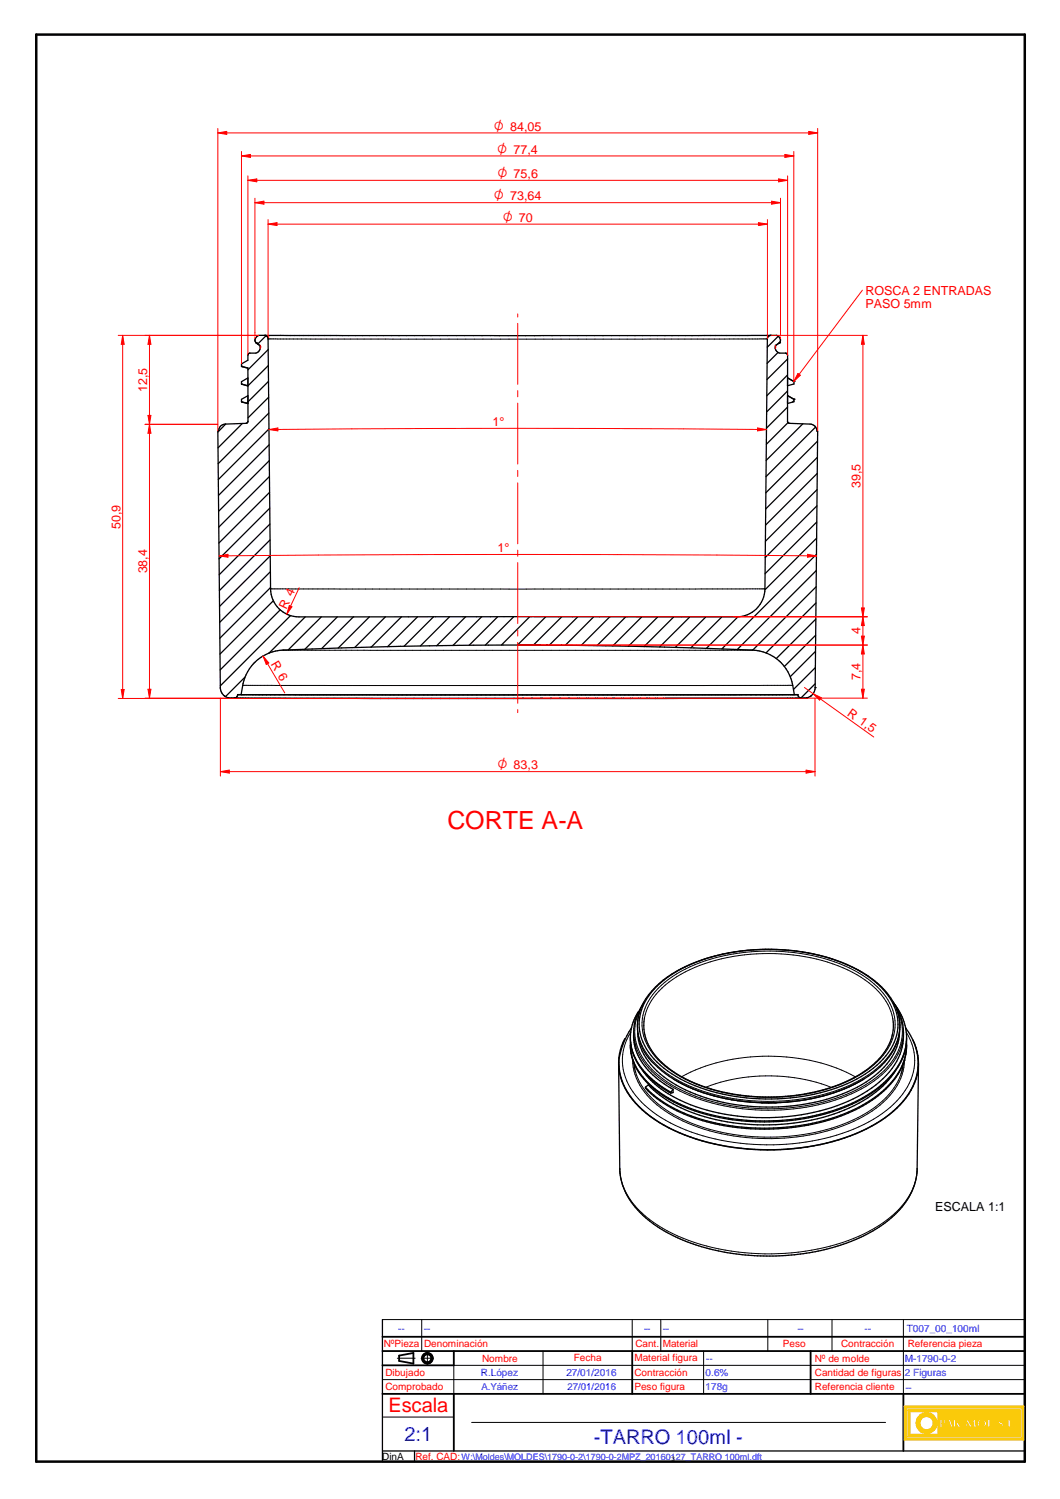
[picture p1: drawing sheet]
<svg xmlns="http://www.w3.org/2000/svg" width="297mm" height="420mm" viewBox="0 0 297 420" stroke-linecap="round" stroke-linejoin="round" font-family="sans-serif">
<path d="M10.2 9.7h277v400h-277z" fill="none" stroke="#000" stroke-width=".7"/>
<g fill="none" stroke="#000" stroke-width=".51">
<path d="M107.2 374.7h180M107.2 378.7h180M111.8 380v1.5M115.8 379.2v3M227.2 378.7v12M107.2 390.7h180M107.2 382.7h20M253.2 390.7v16"/>
<circle cx="119.8" cy="380.7" r="1.13"/>
<circle cx="119.8" cy="380.7" r="1.5"/>
</g>
<path d="M107.2 369.9v39.8h180v-39.8M107.2 406.7h180M116.2 406.7v3" fill="none" stroke="#000" stroke-width=".36"/>
<g fill="none" stroke="#000" stroke-width=".28">
<path d="M118.2 369.9v8.8M119.8 379v3.5M152.2 378.7v12M185.2 369.9v8.8M197.2 378.7v12M215.2 369.9v8.8M233.2 369.9v8.8M253.2 369.9v20.8M107.2 397.2h20M107.2 386.7h180M111.3 380.7h5M118 380.7h3.5"/>
<path d="M127.2 382.7v8M132.2 398.7h116"/>
</g>
<g fill="#faca0a">
<path d="M253.4 394.1v9.5h33.5v-9.5zM253.9 394.7h32.5v8.4h-32.5z" fill-rule="evenodd"/>
<path d="M254.4 395.2v7.4h31.5v-7.4zM281.3 399.8a.3 .3 0 0 1 .6 0 .3 .3 0 0 1-.6 0zM282.5 397.8h.6v2h.9v.3h-1.5zM284.2 399.8a.3 .3 0 0 1 .6 0 .3 .3 0 0 1-.6 0zM254.9 395.7h7.9v6.4h-7.9zM263.4 397.8h1.1a.66 .66 0 0 1 .6 .8 .66 .66 0 0 1-.8 .5h-.3v1h-.6zM265.8 397.8h.6l.6 2.3h-.6l-.2-.5h-.7l-.1 .5h-.3zM267.2 397.8h.6v1l.8-1h.3l-.5 .7 .8 1.6h-.7l-.6-1-.1 1h-.6zM269.3 398.7h.9v.3h-.9zM271 397.8h.3l.8 1.5 .8-1.5h.4l.3 2.3h-.7l-.1-1.4-.8 1.4h-.2l-.7-1.4-.1 1.4h-.4zM274 398.3a1.28 1.28 0 0 1 2.1-.2 1.28 1.28 0 0 1-.6 2 1.25 1.25 0 0 1-1.4-.3 1.25 1.25 0 0 1-.1-1.5zM276.8 397.8h.6v2h.9v.3h-1.5zM279.8 398l.1-.1a.75 .75 0 0 1 1.2 .6h-.3a.4 .4 0 0 0-.3-.5 .4 .4 0 0 0-.5 .4l.4 .2a.81 .81 0 0 1 .8 .8 .81 .81 0 0 1-.9 .8 .81 .81 0 0 1-.8-.9l.4-.1a.42 .42 0 0 0 .2 .7 .42 .42 0 0 0 .5-.4l-.1-.1a.88 .88 0 0 1-.8-.5 .88 .88 0 0 1 .1-.9z" fill-rule="evenodd"/>
</g>
<g fill="none" stroke="#faca0a" stroke-width=".36">
<path d="M263.4 397.8h1.1a.66 .66 0 0 1 .6 .8 .66 .66 0 0 1-.8 .5h-.3v1h-.6zM265.8 397.8h.6l.6 2.3h-.6l-.2-.5h-.7l-.1 .5h-.3zM267.2 397.8h.6v1l.8-1h.3l-.5 .7 .8 1.6h-.7l-.6-1-.1 1h-.6zM271 397.8h.3l.8 1.5 .8-1.5h.4l.3 2.3h-.7l-.1-1.4-.8 1.4h-.2l-.7-1.4-.1 1.4h-.4zM279.6 398.5a.77 .77 0 0 1 .7-.7 .77 .77 0 0 1 .8 .7h-.3a.4 .4 0 0 0-.3-.5 .4 .4 0 0 0-.5 .4l.4 .2"/>
<circle cx="275.2" cy="398.9" r="1.3"/>
</g>
<circle cx="280.4" cy="398.6" r=".18" fill="#faca0a"/>
<path d="M280.4 398.6a.78 .78 0 0 1 .7 .5 .78 .78 0 0 1-.1 .8" fill="none" stroke="#faca0a" stroke-width=".36"/>
<circle cx="280.9" cy="399.9" r=".18" fill="#faca0a"/>
<path d="M280.3 399.9l-.5-.2 .1-.5-.4 .1a.82 .82 0 0 0 .6 .8 .82 .82 0 0 0 .8-.2" fill="none" stroke="#faca0a" stroke-width=".36"/>
<circle cx="280.3" cy="399.9" r=".18" fill="#faca0a"/>
<path d="M279.6 398.5a1.34 1.34 0 0 0 1 1v.3l-.3 .1" fill="none" stroke="#faca0a" stroke-width=".36"/>
<path d="M257.7 396.7a2.91 2.91 0 0 1 3.1-.5 2.91 2.91 0 0 1 1.8 2.5h-1.1a1.89 1.89 0 0 0-2.8-1.4 1.89 1.89 0 0 0 0 3.2 1.89 1.89 0 0 0 2.8-1.5h1.1a2.91 2.91 0 0 1-4.2 2.5 2.91 2.91 0 0 1-.7-4.8z" fill-rule="evenodd" fill="#faca0a"/>
<path d="M257.7 396.7a2.91 2.91 0 0 1 3.1-.5 2.91 2.91 0 0 1 1.8 2.5h-1.1a1.89 1.89 0 0 0-2.8-1.4 1.89 1.89 0 0 0 0 3.2 1.89 1.89 0 0 0 2.8-1.5h1.1a2.91 2.91 0 0 1-4.2 2.5 2.91 2.91 0 0 1-.7-4.8z" fill="none" stroke="#faca0a" stroke-width=".36"/>
<path d="M264 398a.46 .46 0 0 1 .5 .5 .46 .46 0 0 1-.5 .4z" fill-rule="evenodd" fill="#faca0a"/>
<path d="M264 398a.46 .46 0 0 1 .5 .5 .46 .46 0 0 1-.5 .4z" fill="none" stroke="#faca0a" stroke-width=".36"/>
<path d="M265.9 398.4l.3 1h-.6z" fill="#faca0a"/>
<path d="M265.9 398.4l.3 1h-.6z" fill="none" stroke="#faca0a" stroke-width=".36"/>
<path d="M274.7 398.2a.9 .9 0 0 1 1.2 .5 .9 .9 0 0 1-.5 1.1 .92 .92 0 0 1-1-.5 .92 .92 0 0 1 .3-1.1z" fill-rule="evenodd" fill="#faca0a"/>
<g fill="none" stroke="#faca0a" stroke-width=".36">
<path d="M253.4 394.1h33.5v9.5h-33.5zM253.9 394.7h32.5v8.4h-32.5zM254.4 395.2h31.5v7.4h-31.5zM254.9 395.7h7.9v6.4h-7.9zM269.3 398.7h.9v.3h-.9zM274.7 398.2a.9 .9 0 0 1 1.2 .5 .9 .9 0 0 1-.5 1.1 .92 .92 0 0 1-1-.5 .92 .92 0 0 1 .3-1.1zM276.8 397.8h.6v2h.9v.3h-1.5zM282.5 397.8h.6v2h.9v.3h-1.5z"/>
<circle cx="281.6" cy="399.8" r=".3"/>
<circle cx="284.5" cy="399.8" r=".3"/>
</g>
<g fill="none" stroke="#000" stroke-width=".28">
<path d="M75.1 95h139.9M75.8 165h138.6M64.7 195.7h.2M65.6 195.7h.1M68 192.1h154.1M79.3 182.2h131.6M224.6 195.7h.1M225.4 195.7h-.1M184.4 277a38.4 38.4 0 0 1 21.2-9.6 55.8 55.8 0 0 1 33.8 4.6 20.4 20.4 0 0 1 11.1 12.1 13.7 13.7 0 0 1-4.6 13.5 40.4 40.4 0 0 1-23.2 9.5 54.7 54.7 0 0 1-32-5.3 20.9 20.9 0 0 1-10.3-11.3 13.6 13.6 0 0 1 4-13.5zM176.8 289.3a15 15 0 0 0 2.1 18.7 40.5 40.5 0 0 0 21.5 11.2 65.4 65.4 0 0 0 41.7-4 26.1 26.1 0 0 0 13.2-12.6 14.3 14.3 0 0 0-1.3-13.3M177.3 297.1a17.2 17.2 0 0 0 7.9 13.4 50.6 50.6 0 0 0 29.3 8.6 53.8 53.8 0 0 0 29.9-7.7 19.4 19.4 0 0 0 8.9-12.2l.1-2M178.2 293.4a23.3 23.3 0 0 0 12.3 12.4 60.2 60.2 0 0 0 49.5 .1 23.3 23.3 0 0 0 12.5-12.3"/>
<path d="M179.5 282.7a13.6 13.6 0 0 0 2.4 16.1 37.8 37.8 0 0 0 20.9 10.7 60.1 60.1 0 0 0 37-3.9 24.6 24.6 0 0 0 12-11.3 13 13 0 0 0-.6-11.5M180.6 285.3a18.8 18.8 0 0 1 10.2-12.2 53.5 53.5 0 0 1 33.1-5.2 39.6 39.6 0 0 1 21.5 9.2 15.8 15.8 0 0 1 4.8 8.4M251.3 282.9a13.9 13.9 0 0 1-4.1 15.3 40.1 40.1 0 0 1-21.7 9.7 57 57 0 0 1-35.8-5.3 20.4 20.4 0 0 1-10.8-12.5l-.3-3 .2-2 .6-2.1M253.4 297.2h.1M178.1 300.5a22.2 22.2 0 0 0 11.7 12.5 59.9 59.9 0 0 0 41.7 3.7 34.9 34.9 0 0 0 18.4-10.9l1.8-2.9 .8-2M191 301.8a54.1 54.1 0 0 1 35.9-4.6 45.3 45.3 0 0 1 12.8 4.6M197.8 304.8a49.7 49.7 0 0 1 35.1 0M173.7 327.5a18.7 18.7 0 0 0 8.2 14.3 53.4 53.4 0 0 0 28.7 9.5 62.1 62.1 0 0 0 34.4-7 23 23 0 0 0 11.6-13.5l.4-3.2M107.2 369.9h180M177.2 369.9v8.8M127.2 382.7h160"/>
</g>
<path d="M115.8 379.2l-4 .8M127.2 378.7v4M177.2 378.7v12M111.8 381.5l4 .7M127.2 390.7v16" fill="none" stroke="#000" stroke-width=".51"/>
<g fill="none" stroke="#000" stroke-width=".36">
<path d="M74.2 94h.2M74.3 94h-1.8a1.24 1.24 0 0 0-1 .9 1.24 1.24 0 0 0 .3 1.3l1 .6a1.61 1.61 0 0 1-1.1 2.2l-2.1 .1-.1 1.9-1.8 1v.7M74.3 94l.2 .1M74.4 94h141.5M74.5 94.1l.5 .3 .1 .6M74.5 94.1l-2.3 2.3M75.1 95l.7 70a7.9 7.9 0 0 0 8 7.9h122.6a7.9 7.9 0 0 0 8-7.9l.6-70a1.01 1.01 0 0 1 1-1h1.6a1.25 1.25 0 0 1 1.1 .9 1.25 1.25 0 0 1-.4 1.3l-1 .6a1.6 1.6 0 0 0 1.2 2.2h1.8l.4 .6 .1 18.8 .5 .3 5.7 .2a1.95 1.95 0 0 1 1.9 2h.2l-.7 71.8M75.1 94.9v.1M75.2 98l-5.7 5.7M218 98.8l-3 3.1M218.1 94.3l-3.1 3M63.3 118.9l-2.3 2.2"/>
<path d="M67.7 102.7l1.8 .4-.1 15.2-.5 .4-5.7 .2a1.95 1.95 0 0 0-2 2h-.2l.7 72 .4 1.3 .9 .9M67.7 111.9l1.8-1v2.2l-1.8-.5zM67.7 112.6l1.8 .5M67.7 107l1.8-1.1v2.2l-1.8-.5zM67.7 102.7l1.8 .5M67.9 118.7l-6.8 6.8M75.2 102.4l-5.7 5.8-1.8-.6M75.2 106.9l-6.1 6.1M75.3 111.3l-5.8 5.8M75.3 115.8l-14.2 14.2M220.7 105.1l-5.8 5.8M220.7 109.6l-5.9 5.9"/>
<path d="M220.7 114.1l-5.9 5.9M220.7 110.9l1.7 1M220.7 105.9l1.7 1M220.7 100.6l-5.8 5.8M220.7 105.9l1.8 1.1v.6l-1.8 .5zM220.7 110.9l1.8 1v.7l-1.8 .5zM220.8 118.4l-6 6.1M222.5 112.3l-.4 .4M225 118.8l-10.3 10.3M228.6 119.7l-13.9 13.9M75.4 120.2l-14.2 14.2M75.4 124.7l-14.2 14.2"/>
<path d="M75.5 129.1l-14.2 14.2M75.5 133.6l-14.2 14.2M75.5 138l-14.2 14.2M229 137.2l-14.5 14.5M229 132.7l-14.5 14.5M229 128.2l-14.4 14.5M229.1 123.7l-14.5 14.4M75.6 142.5l-14.2 14.2M75.6 146.9l-14.2 14.2M75.7 151.3l-14.2 14.2M75.7 155.8l-14.2 14.2M228.7 159.9l-22.1 22.2"/>
<path d="M228.8 155.4l-26.5 26.5M228.8 150.9l-14.5 14.5M228.9 146.3l-14.5 14.5M228.9 141.8l-14.5 14.5M75.8 160.3l-14.2 14.2M75.8 164.7l-14.2 14.2M76.6 168.4l-15 14.9M78.5 170.9l-16.8 16.9M81.4 172.6l-19.7 19.6M85.5 172.9l-10.1 10.1M90 172.9l-9.2 9.3M94.5 172.9l-9.1 9.1"/>
<path d="M99 172.9l-8.9 8.9M103.5 172.9l-8.7 8.8M108 172.9l-8.6 8.6M112.5 172.9l-8.5 8.5M117 172.9l-8.4 8.4M121.5 172.9l-8.3 8.2M126 172.9l-8.2 8.2M130.5 172.9l-8.1 8.1M135 172.9l-8.1 8M139.5 172.9l-8 8M144 172.8l-8 8M148.5 172.8l-8 8"/>
<path d="M153 172.9l-8 7.9M157.4 172.9l-7.9 7.9M161.9 172.9l-8 7.9M166.4 172.9l-8 8M170.9 172.9l-8 8M175.4 172.9l-8.1 8.1M179.9 172.9l-8.2 8.2M184.3 172.9l-8.2 8.2M188.8 172.9l-8.3 8.3M193.3 172.9l-8.4 8.4M197.8 172.9l-8.5 8.6M202.3 172.9l-8.7 8.7"/>
<path d="M206.8 172.9l-8.8 8.8M228.6 178.1l-8.8 8.7M228.6 173.5l-11.1 11.1M228.7 169l-14 14M228.7 164.5l-17.8 17.7M62.7 194.9l.2 .2M63 195.1l.9 .5M63.9 195.6l.9 .1M64.9 195.7h160.4M65.6 195.7h.1M66.6 194.7h6.1M66.6 194.7a1.01 1.01 0 0 1-1 1l-1.7-.1"/>
<path d="M66.6 194.7h.2M67.6 194.7h.1M68.1 195.7h.7M68.7 189.8l-5.5 5.5M69.5 195.7h.9M70 194.7l13.9 .1M78 195.7h1.4M79.9 195.7h1.5M81.3 194.7l126 .1M99.8 195.7l2.2 .1M102.2 195.7l2.2 .1M103.7 194.8h2.2"/>
<path d="M107.1 194.8h2.2M183.1 194.8h-2.3M186.5 194.8h-2.2M188 195.7l-2.2 .1M190.9 195.7l-2.2 .1M208.9 194.7l-2.7 .1M210.3 195.7h-1.5M210.9 182.2a11.9 11.9 0 0 1 11.2 9.9l.3 2.6M210.9 182.2a1467.2 1467.2 0 0 0-133.1 .2 11.9 11.9 0 0 0-9.8 9.7l-.4 2.6M212.6 195.7h-1.5M220.2 194.7h-12.4M220.6 195.7h-.8"/>
<path d="M222.3 195.7h-.8M223.5 194.7h-.1M223.6 194.7l.3 .7 .5 .3M223.6 194.7h-6.1M224.6 195.7h-.1M226.5 195.5l-2.1 .2M226.5 195.5l-1.1 .2M227.4 195l-.4 .3M228.4 191.7l-4 4M228.4 192.8h.1M228.4 192.8l-.2 1-.5 .8-1.2 .9M228.5 187.1l-6.1 6.2"/>
<path d="M228.5 182.6l-7.1 7.1M204.9 267l-5.3 1.2-5.6 1.9M205.9 266.8a61.1 61.1 0 0 1 19 0M224.9 266.8a41.9 41.9 0 0 1 21.8 9.5 14.6 14.6 0 0 1 5 15 21 21 0 0 1-10.7 11.8 44.5 44.5 0 0 1-12 4.5M224.9 266.8a56.4 56.4 0 0 0-35.4 5.5 22.5 22.5 0 0 0-10.1 10.7M224.9 266.8a40.6 40.6 0 0 1 21.8 9.7 13.7 13.7 0 0 1 3.9 15.6 24.4 24.4 0 0 1-13.2 11.7 58.2 58.2 0 0 1-45.4-.7 23.8 23.8 0 0 1-11.9-11 13.7 13.7 0 0 1 4-15.7 31.6 31.6 0 0 1 9.3-6M173.4 298.2l.3 29.3a19 19 0 0 0 7.8 14.3 49.8 49.8 0 0 0 24 9.6 62 62 0 0 0 39.1-6.4 24.2 24.2 0 0 0 11.7-13l.6-2.6 .1-1.9M173.5 296.7a17.4 17.4 0 0 0 6.7 14.5 48.6 48.6 0 0 0 25.6 10.4 64.9 64.9 0 0 0 38.5-6 24.6 24.6 0 0 0 12.3-13.2l.6-3.3v-2.3M175.1 291.1a15.3 15.3 0 0 0 3 18.1 41.8 41.8 0 0 0 22.1 11.5 67.1 67.1 0 0 0 42.6-4.3 26.6 26.6 0 0 0 13.5-12.9 14.4 14.4 0 0 0-.5-12.1M176.6 292.9l.1 .3M176.6 290.9l.1 .2M176.7 291.4a16.6 16.6 0 0 0 7.3 12.1l4 2.6"/>
<path d="M176.7 293.1v.6M176.7 292v1.7M177 288l-1.4 2.3-1 2.5-1.1 3.9M177.5 290a15 15 0 0 0 6.4 12.2l4.7 3.1M177.5 290.8v.1M177.6 289.3l.1 2.1 .5 2M177.6 289.3v1.4M177.6 297.9l.5 2.6M178.2 285.3l-.5 2-.1 2M178.9 283.5a14 14 0 0 0 2.9 18.4l3.2 2.6 3 1.9M179.4 283.1a14.2 14.2 0 0 0 4 15.2M180.3 281.2l-2.1 4"/>
<path d="M180.6 285.3l-.2 2.1 .2 2.2M180.6 289.5a18.2 18.2 0 0 0 9.3 11.7 53.9 53.9 0 0 0 37.8 5 40 40 0 0 0 15.6-6.7 17 17 0 0 0 6.8-9.6M183.5 298.4a36.2 36.2 0 0 0 16.6 8.8M250.2 285.5a11 11 0 0 1-.1 4.5M250.4 281.1a15.5 15.5 0 0 1 3.6 10.9M250.4 281.2l1.1 1.7 1 2.2M252.1 289.4a17.1 17.1 0 0 1-8.3 13.1 50.1 50.1 0 0 1-29.1 7.8 50.2 50.2 0 0 1-27.6-7.7 17.3 17.3 0 0 1-8.4-13M252.5 285.2l.5 2.1 .2 2.1M253.1 298.2l-.6 2.7M253.2 289.4l-.2 2.1-.5 2.1M253.2 289.4a16.9 16.9 0 0 1-6.7 13.8 47.8 47.8 0 0 1-27.3 9.9 55.1 55.1 0 0 1-32-6.5l-4.3-3.3-1.5-1.5-1.7-2.2M253.7 288.1a16.8 16.8 0 0 1 3.5 8.6"/>
<path d="M254 292.5a18.6 18.6 0 0 1-7.9 12.3 51.9 51.9 0 0 1-30.6 9.4 53.1 53.1 0 0 1-30.1-7.6 18.1 18.1 0 0 1-8.7-12.4v-.5M254 291.8v1.4M254 291.9a19.1 19.1 0 0 1-8.7 13.8 53.8 53.8 0 0 1-31.1 8.8 52 52 0 0 1-28.7-7.6 17.7 17.7 0 0 1-8.8-13.2M254 293.2a17.7 17.7 0 0 1-7.1 13 48.8 48.8 0 0 1-27.6 9.8 54.9 54.9 0 0 1-33.3-7l-2.8-2-2.3-2.3M254 293.2a17.6 17.6 0 0 1-7.1 13.3 48 48 0 0 1-26.3 9.7 56.5 56.5 0 0 1-33.6-6.3l-3.8-2.7a7.2 7.2 0 0 1-2.3-2.5M254 291.1v.8M257.4 298.2l-.4 29.4M181.7 304.1l-.8 .6M188 306.1v.3M188.6 305.3v.9l-.6 .2M188.6 305.3l-.6 .8M188.8 302.5a41.7 41.7 0 0 0 11.4 4.7"/>
<path d="M200.1 307.2l1.7 .4M201.7 307.6l3.3 .7M205 308.3l5.1 .6 5.4 .2M205.1 308.3l5.1 .6 3.6 .2M213.3 309.1h2M217.4 309.1h-2.1M222.5 308.7l-7.2 .4M227.6 307.9l-5.3 .8-5.2 .4M230.9 307.1l-6.9 1.4M241.9 302.6a41 41 0 0 1-9.8 4.2M250.8 300.3a30.5 30.5 0 0 1-15.6 11.4 60.9 60.9 0 0 1-44.4-1.2 29.7 29.7 0 0 1-9.1-6.4"/>
</g>
<g fill="#000">
<circle cx="71.7" cy="96" r=".18"/>
<circle cx="71.8" cy="96.2" r=".18"/>
<circle cx="74.2" cy="94" r=".18"/>
<circle cx="215.9" cy="94" r=".18"/>
<circle cx="218.3" cy="96.2" r=".18"/>
<circle cx="218.4" cy="96" r=".18"/>
<circle cx="67.7" cy="102.7" r=".18"/>
<circle cx="222.4" cy="111.9" r=".18"/>
<circle cx="222.4" cy="106.9" r=".18"/>
<circle cx="222.5" cy="111.9" r=".18"/>
<circle cx="222.5" cy="106.9" r=".18"/>
<circle cx="228.4" cy="192.7" r=".18"/>
<circle cx="213.3" cy="309.1" r=".18"/>
<circle cx="217.4" cy="309.1" r=".18"/>
</g>
<g fill="none" stroke="#f00" stroke-width=".28">
<path d="M75.1 62.8l2.5-.4v.8zM71.4 93.2v.6M71.4 94.1v.1M71.4 94.5v.6M72.9 97.3h.1M72.9 96.7v.4M72.9 97.4v.3M75.1 94.4h.1M75.1 94v.3M75.1 94.6v.2M145.1 88v.9M145.1 90.6v17.1"/>
<path d="M215 94.4h.1M215 94.6v.2M215.1 94l-.1 .3M217.2 97.3h.1M217.2 96.7v.4M217.2 97.4v.3M218.7 93.2v.6M218.7 94.1v.1M218.7 94.5v.6M145.1 109.5v1.7M145.1 113v17.1M145.1 131.8v1.8"/>
<path d="M145.1 135.3v17.1M145.1 154.2v1.7M145.1 157.7v17.1M145.1 176.6v1.7M145.1 180v17.1M145.1 198.9v.8"/>
</g>
<path d="M75.1 62.8l2.5-.4v.8z" fill="#f00"/>
<path d="M212.5 62.4l2.6 .4-2.6 .4z" fill="none" stroke="#f00" stroke-width=".28"/>
<path d="M212.5 62.4l2.6 .4-2.6 .4z" fill="#f00"/>
<path d="M71.4 56.8l2.6-.4v.8zM75.1 61.6v32.4M75.1 62.8h140M215.1 61.6v32.4" fill="none" stroke="#f00" stroke-width=".28"/>
<path d="M71.4 56.8l2.6-.4v.8z" fill="#f00"/>
<path d="M216.2 56.4l2.5 .4-2.5 .4z" fill="none" stroke="#f00" stroke-width=".28"/>
<path d="M216.2 56.4l2.5 .4-2.5 .4z" fill="#f00"/>
<path d="M67.7 43.7l2.5-.4v.8zM71.4 55.6v37.6M71.4 56.8h147.3M218.7 55.6v37.6" fill="none" stroke="#f00" stroke-width=".28"/>
<path d="M67.7 43.7l2.5-.4v.8z" fill="#f00"/>
<path d="M219.9 43.3l2.5 .4-2.5 .4z" fill="none" stroke="#f00" stroke-width=".28"/>
<path d="M219.9 43.3l2.5 .4-2.5 .4z" fill="#f00"/>
<path d="M61 37.3l2.5-.5v.9zM67.7 42.5v59.5M67.7 43.7h154.7M222.4 42.5v64.4" fill="none" stroke="#f00" stroke-width=".28"/>
<path d="M61 37.3l2.5-.5v.9z" fill="#f00"/>
<path d="M226.6 36.8l2.5 .5-2.5 .4z" fill="none" stroke="#f00" stroke-width=".28"/>
<path d="M226.6 36.8l2.5 .5-2.5 .4z" fill="#f00"/>
<path d="M61 36v84.9M61 37.3h168.1M229.1 36v84.9M41.9 94l.4 2.5h-.8z" fill="none" stroke="#f00" stroke-width=".28"/>
<path d="M41.9 94l.4 2.5h-.8z" fill="#f00"/>
<path d="M41.5 116.4h.8l-.4 2.5z" fill="none" stroke="#f00" stroke-width=".28"/>
<path d="M41.5 116.4h.8l-.4 2.5z" fill="#f00"/>
<path d="M40.6 94h31.9M41.9 94v24.9M40.6 118.9h20.4M41.9 118.9l.4 2.5h-.8z" fill="none" stroke="#f00" stroke-width=".28"/>
<path d="M41.9 118.9l.4 2.5h-.8z" fill="#f00"/>
<path d="M41.5 193.2h.8l-.4 2.5z" fill="none" stroke="#f00" stroke-width=".28"/>
<path d="M41.5 193.2h.8l-.4 2.5z" fill="#f00"/>
<path d="M40.6 118.9h20.4M41.9 118.9v76.8M34 193.3h.8l-.4 2.5zM40.6 195.7h24.1" fill="none" stroke="#f00" stroke-width=".28"/>
<path d="M34 193.3h.8l-.4 2.5z" fill="#f00"/>
<path d="M34.4 94l.4 2.5h-.8z" fill="none" stroke="#f00" stroke-width=".28"/>
<path d="M34.4 94l.4 2.5h-.8z" fill="#f00"/>
<path d="M33.1 94h39.4M34.4 94v101.8M212.3 120l2.5 .4-2.5 .4zM33.1 195.8h112" fill="none" stroke="#f00" stroke-width=".28"/>
<path d="M212.3 120l2.5 .4-2.5 .4z" fill="#f00"/>
<path d="M75.4 120.4l2.5-.4v.8z" fill="none" stroke="#f00" stroke-width=".28"/>
<path d="M75.4 120.4l2.5-.4v.8z" fill="#f00"/>
<path d="M75.4 120.4l46.4-.3h46.5l46.5 .3M61.8 216.3l2.5-.4v.8z" fill="none" stroke="#f00" stroke-width=".28"/>
<path d="M61.8 216.3l2.5-.4v.8z" fill="#f00"/>
<path d="M225.9 215.9l2.5 .4-2.5 .4z" fill="none" stroke="#f00" stroke-width=".28"/>
<path d="M225.9 215.9l2.5 .4-2.5 .4z" fill="#f00"/>
<path d="M81.1 169.7l.7 .4-1.4 2zM61.8 195.7v21.8M228.4 195.7v21.8M61.8 216.3h166.6" fill="none" stroke="#f00" stroke-width=".28"/>
<path d="M81.1 169.7l.7 .4-1.4 2z" fill="#f00"/>
<path d="M83.8 164.7l-3.4 7.4M241.8 180.8l.4 2.5h-.8z" fill="none" stroke="#f00" stroke-width=".28"/>
<path d="M241.8 180.8l.4 2.5h-.8z" fill="#f00"/>
<path d="M241.4 193.2h.8l-.4 2.5z" fill="none" stroke="#f00" stroke-width=".28"/>
<path d="M241.4 193.2h.8l-.4 2.5z" fill="#f00"/>
<path d="M241.8 172.8l.4 2.5h-.8zM145.1 180.8h98M145.1 195.7h98M241.8 180.8v14.9" fill="none" stroke="#f00" stroke-width=".28"/>
<path d="M241.8 172.8l.4 2.5h-.8z" fill="#f00"/>
<path d="M241.4 178.3h.8l-.4 2.5z" fill="none" stroke="#f00" stroke-width=".28"/>
<path d="M241.4 178.3h.8l-.4 2.5z" fill="#f00"/>
<path d="M241.8 94l.4 2.5h-.8zM145.1 172.8h98M241.8 172.8v8M145.1 180.8h98" fill="none" stroke="#f00" stroke-width=".28"/>
<path d="M241.8 94l.4 2.5h-.8z" fill="#f00"/>
<path d="M241.4 170.4h.8l-.4 2.5z" fill="none" stroke="#f00" stroke-width=".28"/>
<path d="M241.4 170.4h.8l-.4 2.5z" fill="#f00"/>
<path d="M216 94h27.1M241.8 94v78.9M205.6 172.9h37.5M227.9 194.5l2.2 1.1-.4 .6z" fill="none" stroke="#f00" stroke-width=".28"/>
<path d="M227.9 194.5l2.2 1.1-.4 .6z" fill="#f00"/>
<path d="M73.7 183.9l1.6 1.9-.7 .4zM225.4 192.7l19.5 13.9" fill="none" stroke="#f00" stroke-width=".28"/>
<path d="M73.7 183.9l1.6 1.9-.7 .4z" fill="#f00"/>
<path d="M226.3 155.4l2.5 .4-2.5 .4zM73.7 183.9l6.1 10.3" fill="none" stroke="#f00" stroke-width=".28"/>
<path d="M226.3 155.4l2.5 .4-2.5 .4z" fill="#f00"/>
<path d="M61.4 155.8l2.5-.4v.8z" fill="none" stroke="#f00" stroke-width=".28"/>
<path d="M61.4 155.8l2.5-.4v.8z" fill="#f00"/>
<path d="M69.5 50.5l2.5-.4v.9zM61.4 155.8l55.8-.4h55.8l55.8 .4" fill="none" stroke="#f00" stroke-width=".28"/>
<path d="M69.5 50.5l2.5-.4v.9z" fill="#f00"/>
<path d="M218.2 50.1l2.5 .4-2.5 .5z" fill="none" stroke="#f00" stroke-width=".28"/>
<path d="M218.2 50.1l2.5 .4-2.5 .5z" fill="#f00"/>
<path d="M69.5 49.3v50.3M69.5 50.5h151.2M220.7 49.3v50.3M241.7 81.3l-19.3 25.6" fill="none" stroke="#f00" stroke-width=".28"/>
<path d="M223.6 104.7l.7 .5-1.9 1.7z" fill="#f00"/>
<path d="M223.6 104.7l.7 .5-1.9 1.7z" fill="none" stroke="#f00" stroke-width=".28"/>
<text font-size="7" fill="#f00" x="125.4" y="232.4">CORTE A-A</text>
<text font-size="5.6" fill="#f00" x="108.8" y="395.8">Escala</text>
<g font-size="5.6" fill="#00f">
<text x="113.3" y="403.9">2:1</text>
<text x="166.4" y="404.6">-TARRO 100ml -</text>
</g>
<g font-size="3.9" fill="#f00">
<text x="138.4" y="36.6">O 84,05</text>
<text x="139.4" y="43.1">O 77,4</text>
<text x="139.4" y="49.9">O 75,6</text>
<text x="138.4" y="56.2">O 73,64</text>
<text x="140.9" y="62.2">O 70</text>
<text x="139.4" y="215.7">O 83,3</text>
</g>
<g font-size="3.5" fill="#f00">
<text x="242.5" y="82.6">ROSCA 2 ENTRADAS</text>
<text x="242.5" y="86.3">PASO 5mm</text>
<text x="41.3" y="109.9" transform="rotate(-90 41.3 109.9)">12,5</text>
<text x="138" y="119.4">1°</text>
<text x="241.2" y="136.9" transform="rotate(-90 241.2 136.9)">39,5</text>
<text x="33.8" y="148.3" transform="rotate(-90 33.8 148.3)">50,9</text>
<text x="139.4" y="154.8">1°</text>
<text x="41.3" y="160.7" transform="rotate(-90 41.3 160.7)">38,4</text>
<text x="80.3" y="170.9" transform="rotate(-65 80.3 170.9)">R 4</text>
<text x="241.2" y="177.8" transform="rotate(-90 241.2 177.8)">4</text>
<text x="75.8" y="186.2" transform="rotate(59 75.8 186.2)">R 6</text>
<text x="241.2" y="190.7" transform="rotate(-90 241.2 190.7)">7,4</text>
<text x="237.3" y="200.4" transform="rotate(35 237.3 200.4)">R 1,5</text>
</g>
<text font-size="3.5" x="262.1" y="339.3">ESCALA 1:1</text>
<g font-size="2.8" fill="#f00">
<text x="107.5" y="377.4">NºPieza</text>
<text x="118.9" y="377.4">Denominación</text>
<text x="178.1" y="377.4">Cant.</text>
<text x="185.7" y="377.4">Material</text>
<text x="219.4" y="377.4">Peso</text>
<text x="235.7" y="377.4">Contracción</text>
<text x="254.4" y="377.6">Referencia pieza</text>
<text x="135.1" y="381.7">Nombre</text>
<text x="160.8" y="381.5">Fecha</text>
<text x="177.8" y="381.6">Material figura</text>
<text x="228.3" y="381.7">Nº de molde</text>
<text x="108" y="389.6">Comprobado</text>
<text x="108" y="385.6">Dibujado</text>
<text x="177.8" y="389.6">Peso figura</text>
<text x="177.8" y="385.6">Contracción</text>
<text x="228.3" y="389.7">Referencia cliente</text>
<text x="228.3" y="385.6">Cantidad de figuras</text>
<text x="116.4" y="409.1">Ref. CAD:W:\Moldes\MOLDES\1790-0-2\1790-0-2MPZ_20160127_TARRO 100ml.dft</text>
</g>
<g font-size="2.8" fill="#00f">
<text x="111.6" y="373.4">--</text>
<text x="118.8" y="373.4">--</text>
<text x="180.5" y="373.4">--</text>
<text x="185.7" y="373.4">--</text>
<text x="223.4" y="373.4">--</text>
<text x="242.3" y="373.4">--</text>
<text x="254.1" y="373.4">T007_00_100ml</text>
<text x="197.9" y="381.7">--</text>
<text x="253.6" y="381.7">M-1790-0-2</text>
<text x="134.7" y="385.7">R.López</text>
<text x="158.7" y="385.6">27/01/2016</text>
<text x="197.7" y="389.6">178g</text>
<text x="197.7" y="385.6">0.6%</text>
<text x="253.6" y="385.6">2 Figuras</text>
<text x="253.7" y="389.8">--</text>
</g>
<text font-size="2.8" x="107.1" y="409.1">DinA</text>
<g font-size="2.7" fill="#00f">
<text x="134.9" y="389.7">A.Yáñez</text>
<text x="159" y="389.6">27/01/2016</text>
</g>
<text font-size="1.7" x="188.2" y="409.4">3</text>
</svg>
